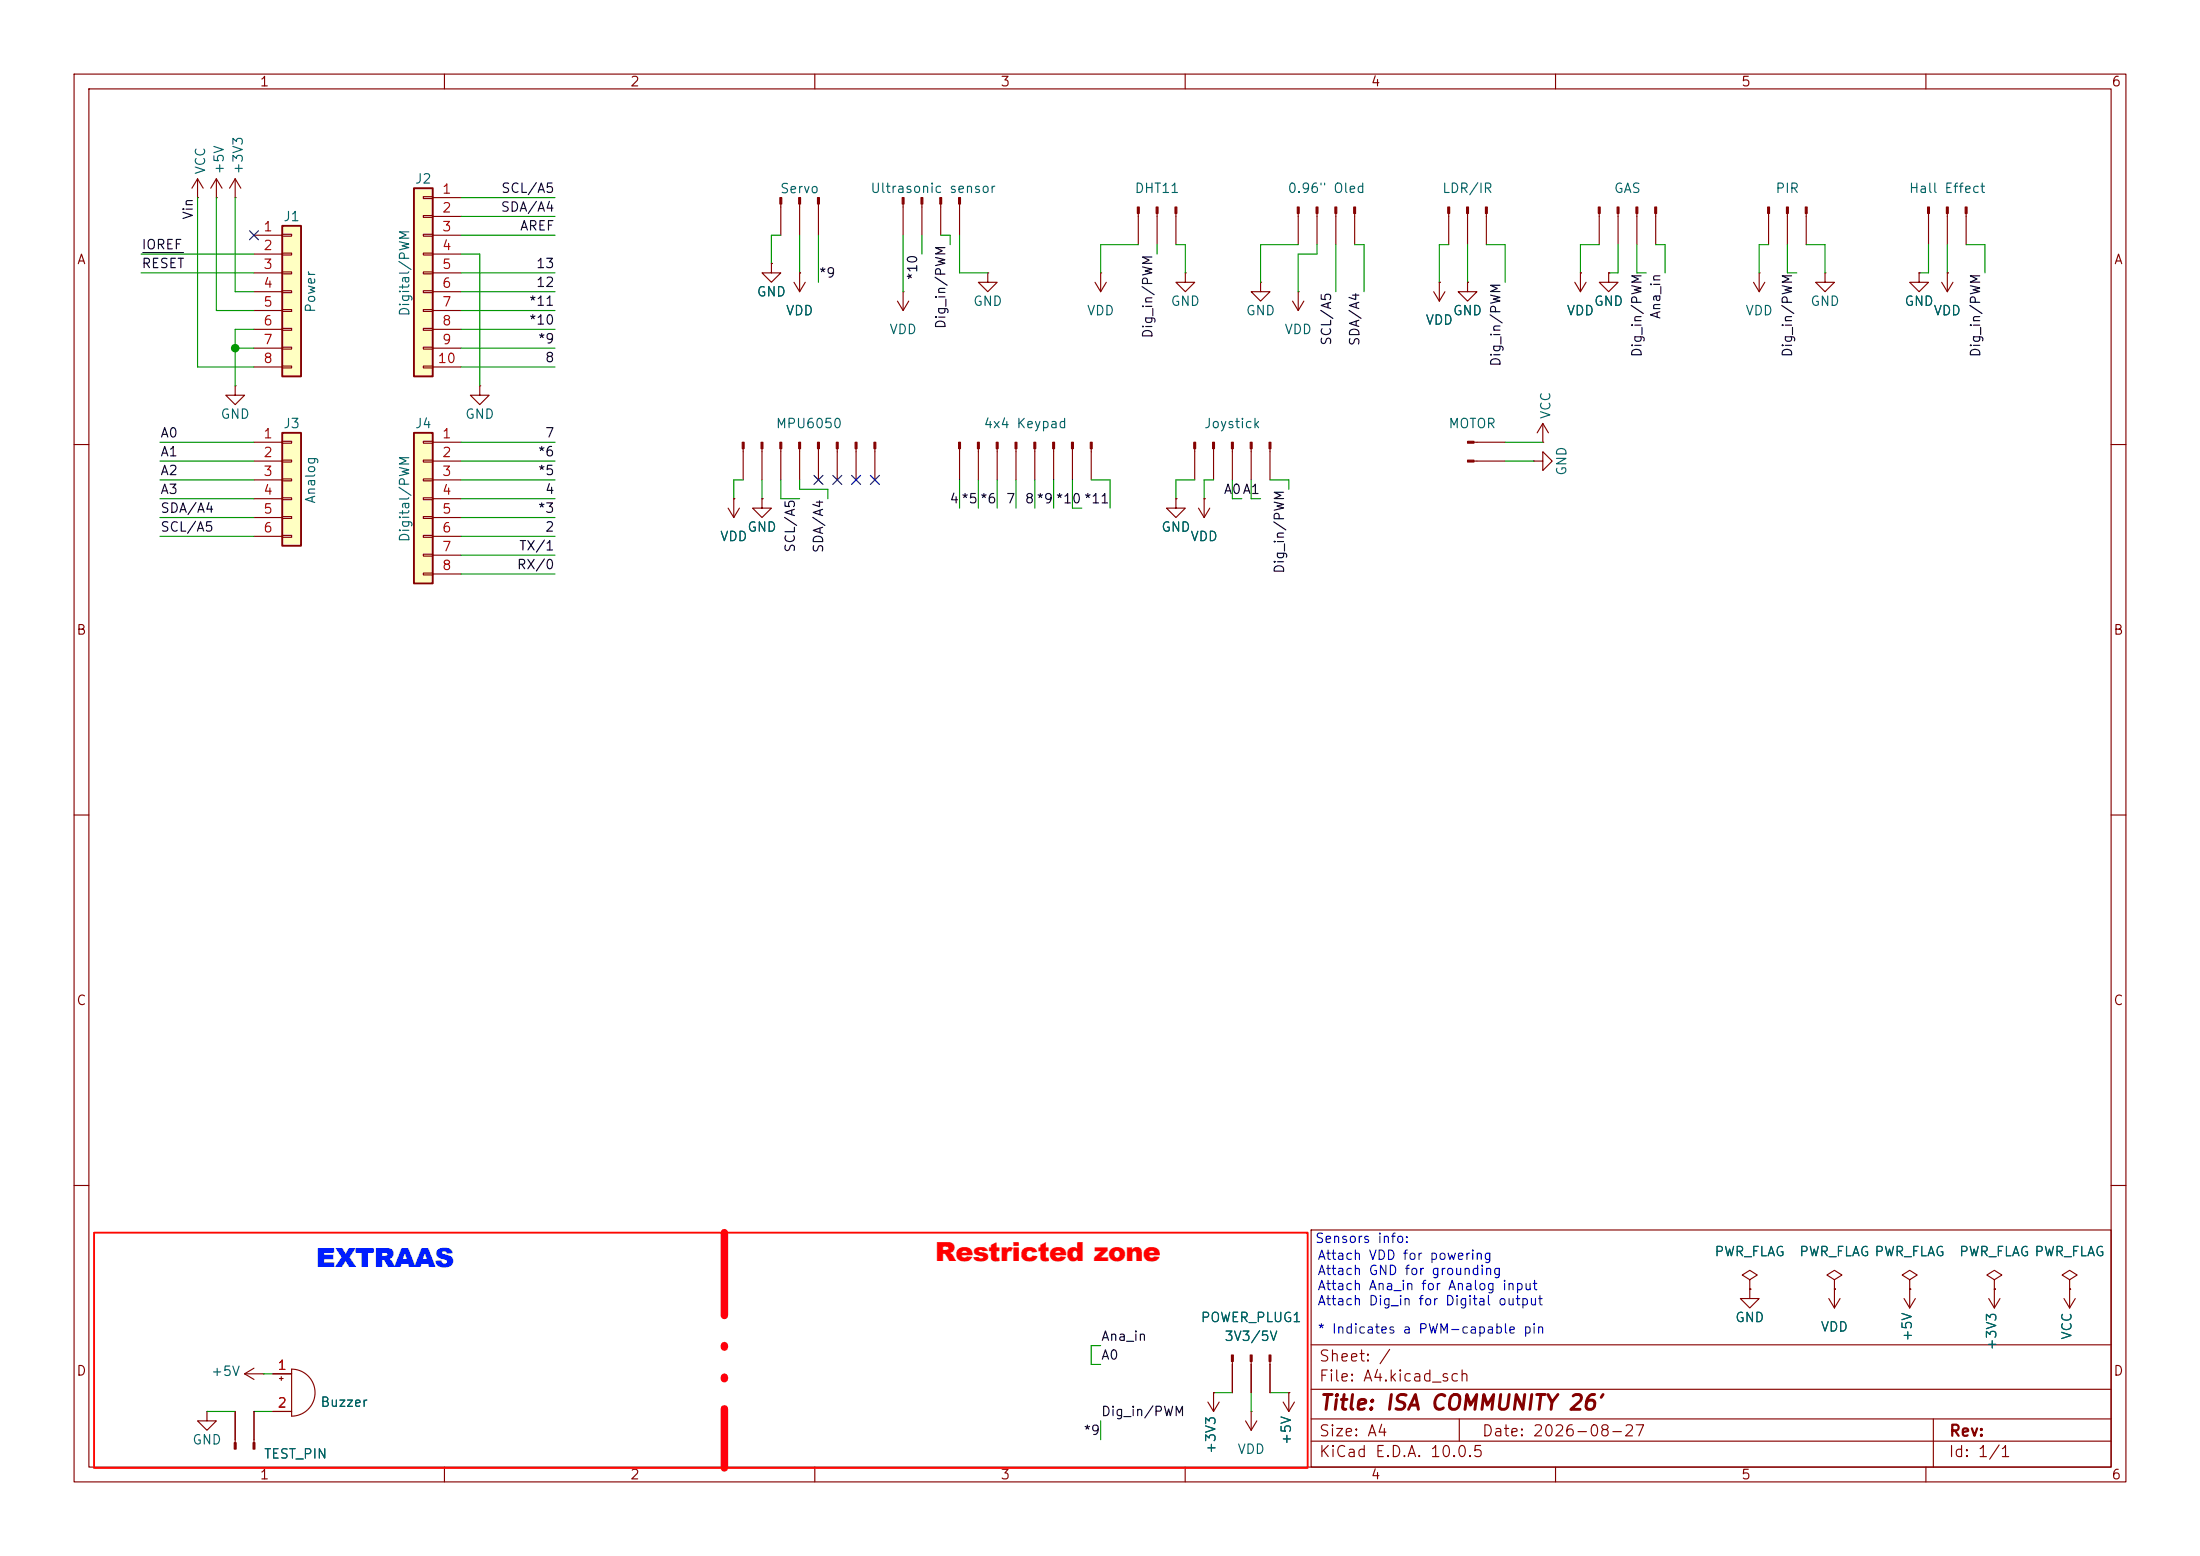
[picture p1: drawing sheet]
<svg xmlns="http://www.w3.org/2000/svg" width="297mm" height="210mm" viewBox="0 0 297 210" stroke-linecap="round" stroke-linejoin="round" font-family="sans-serif">
<g fill="none" stroke="#840000" stroke-width=".15">
<path d="M10 10h277v190h-277zM12 12h273v186h-273zM60 10v2M110 10v2M160 10v2M210 10v2M260 10v2M31.7 26.7h.1M31.7 24.1v2.6M31.7 24.1l-.7 1.3M31.7 24.1l.8 1.3M153.7 28.8v4.2"/>
<path d="M156.2 28.8v4.2M158.7 28.8v4.2M160 36.8v1.3h1.3l-1.3 1.3-1.3-1.3h1.3M160 36.8h.1M170.2 38.1v1.3h1.2l-1.2 1.2-1.3-1.2h1.3M170.2 38.1h.1M175.3 39.4h.1M175.3 28.8v4.2M175.3 39.4v2.5M177.8 28.8v4.2M180.3 28.8v4.2M182.9 28.8v4.2"/>
<path d="M193.5 39.4l.8 1.2M194.3 38.1h.1M194.3 38.1v2.5M195.1 39.4l-.8 1.2M195.6 28.8v4.2M198.1 38.1v1.3h1.3l-1.3 1.2-1.3-1.2h1.3M198.1 38.1h.1M198.1 28.8v4.2M200.7 28.8v4.2M212.6 38.1l.8 1.3M213.4 36.8h.1M213.4 36.8v2.6"/>
<path d="M214.1 38.1l-.7 1.3M215.9 28.8v4.2M217.2 36.8v1.3h1.2l-1.2 1.3-1.3-1.3h1.3M217.2 36.8h.1M218.4 28.8v4.2M221 28.8v4.2M223.5 28.8v4.2M31.7 52.1v1.2h1.3l-1.3 1.3-1.2-1.3h1.2M31.7 52.1h.1M174.5 40.6l.8 1.3M176 40.6l-.7 1.3M10 60h2"/>
<path d="M100.3 60.6v4.2M102.9 67.3v1.3h1.2l-1.2 1.3-1.3-1.3h1.3M102.9 67.3h.1M102.9 60.6v4.2M105.4 60.6v4.2M107.9 60.6v4.2M110.5 60.6v4.2M113 60.6v4.2M115.6 60.6v4.2M118.1 60.6v4.2M285 60h2M10 110h2"/>
<path d="M285 110h2M10 160h2M177 166h108v32h-108zM236.2 172.7l1-.6-1-.6-1 .6 1 .6v1.3M236.2 174h.1M246.9 175.3l.7 1.2M247.6 172.7l1.1-.6-1.1-.6-1 .6 1 .6v1.3M247.6 174h.1M247.6 174v2.5M248.4 175.3l-.8 1.2M257 175.3l.8 1.2M257.8 172.7l1-.6-1-.6-1 .6 1 .6v1.3"/>
<path d="M257.8 174h.1M257.8 174v2.5M258.6 175.3l-.8 1.2M268.5 175.3l.7 1.2M269.2 174h.1M269.2 172.7l1.1-.6-1.1-.6-1 .6 1 .6v1.3M269.2 174v2.5M270 175.3l-.8 1.2M278.6 175.3l.8 1.2M279.4 174h.1M279.4 172.7l1-.6-1-.6-1 .6 1 .6v1.3M279.4 174v2.5"/>
<path d="M280.2 175.3l-.8 1.2M285 160h2M27.9 190.5v1.3h1.3l-1.3 1.2-1.2-1.2h1.2M27.9 190.5h.1M31.7 190.5v4.2M33 185.4l1.3 .8M33 185.4h2.6M34.3 184.7l-1.3 .7M34.3 190.5v4.2M35.6 185.4h.1M36.8 185.4h2.6M36.8 190.5h2.6"/>
<path d="M37.7 186.1h.5M38 185.8v.5M39.4 184.8a3.2 3.2 0 0 1 3.1 3.2 3.2 3.2 0 0 1-3.1 3.1zM60 198v2M110 198v2M160 198v2M163.1 189.2l.7 1.3M163.8 188h.1M163.8 188v2.5M164.6 189.2l-.8 1.3M168.1 191.8l.8 1.2M168.9 190.5h.1"/>
<path d="M168.9 190.5v2.5M169.7 191.8l-.8 1.2M173.2 189.2l.8 1.3M174 188h.1M174 188v2.5M174.8 189.2l-.8 1.3M177 194.5h108M177 191.5h108M177 187.5h108M177 181.5h108M197 191.5v3M210 198v2"/>
<path d="M260 198v2M261 191.5v6.5"/>
</g>
<g fill="#840000" stroke="#840000" stroke-width=".15">
<path d="M118 59.7h.2v.9h-.2z"/>
<path d="M115.4 59.7h.3v.9h-.3z"/>
<path d="M112.9 59.7h.3v.9h-.3z"/>
<path d="M110.4 59.7h.2v.9h-.2z"/>
<path d="M107.8 59.7h.3v.9h-.3z"/>
<path d="M105.3 59.7h.2v.9h-.2z"/>
<path d="M102.7 59.7h.3v.9h-.3z"/>
<path d="M100.2 59.7h.3v.9h-.3z"/>
<path d="M31.6 194.7h.3v.9h-.3z"/>
<path d="M34.2 194.7h.2v.9h-.2z"/>
<path d="M200.5 27.9h.3v.9h-.3z"/>
<path d="M198 27.9h.2v.9h-.2z"/>
<path d="M195.5 27.9h.2v.9h-.2z"/>
<path d="M182.8 27.9h.2v.9h-.2z"/>
<path d="M180.2 27.9h.3v.9h-.3z"/>
<path d="M177.7 27.9h.2v.9h-.2z"/>
<path d="M175.1 27.9h.3v.9h-.3z"/>
<path d="M158.6 27.9h.3v.9h-.3z"/>
<path d="M156.1 27.9h.2v.9h-.2z"/>
<path d="M153.5 27.9h.3v.9h-.3z"/>
<path d="M223.4 27.9h.2v.9h-.2z"/>
<path d="M220.9 27.9h.2v.9h-.2z"/>
<path d="M218.3 27.9h.3v.9h-.3z"/>
<path d="M215.8 27.9h.2v.9h-.2z"/>
</g>
<path d="M38.1 58.4h2.5v15.3h-2.5z" fill="#ffffc2"/>
<path d="M38.1 58.4h2.5v15.3h-2.5z" fill="none" stroke="#840000" stroke-width=".25"/>
<g fill="none" stroke="#840000" stroke-width=".15">
<path d="M34.3 59.7h3.8M38.1 59.6h1.3v.2h-1.3zM64.8 52.1v1.2h1.2l-1.2 1.3-1.3-1.3h1.3M64.8 52.1h.1M34.3 62.2h3.8M34.3 64.8h3.8M34.3 67.3h3.8M34.3 69.9h3.8M34.3 72.4h3.8M38.1 62.1h1.3v.3h-1.3zM38.1 64.6h1.3v.3h-1.3zM38.1 67.2h1.3v.2h-1.3z"/>
<path d="M38.1 69.7h1.3v.3h-1.3zM38.1 72.3h1.3v.2h-1.3zM236.2 174v1.3h1.3l-1.3 1.2-1.3-1.2h1.3M236.2 174h.1M166.4 183.7v4.3M168.9 183.7v4.3M171.4 183.7v4.3"/>
</g>
<g fill="#840000" stroke="#840000" stroke-width=".15">
<path d="M171.3 182.9h.3v.8h-.3z"/>
<path d="M168.8 182.9h.2v.8h-.2z"/>
<path d="M166.2 182.9h.3v.8h-.3z"/>
</g>
<path d="M55.9 58.4h2.5v20.3h-2.5z" fill="#ffffc2"/>
<path d="M55.9 58.4h2.5v20.3h-2.5z" fill="none" stroke="#840000" stroke-width=".25"/>
<g fill="none" stroke="#840000" stroke-width=".15">
<path d="M246.4 36.8v1.3h1.2l-1.2 1.3-1.3-1.3h1.3M246.4 36.8h.1M260.3 28.8v4.2M262.9 28.8v4.2M265.4 28.8v4.2M57.1 59.6h1.3v.2h-1.3zM58.4 59.7h3.8M57.1 62.1h1.3v.3h-1.3zM57.1 64.6h1.3v.3h-1.3zM57.1 67.2h1.3v.2h-1.3zM57.1 69.7h1.3v.3h-1.3zM57.1 72.3h1.3v.2h-1.3z"/>
<path d="M57.1 74.8h1.3v.3h-1.3zM57.1 77.3h1.3v.3h-1.3zM58.4 62.2h3.8M58.4 64.8h3.8M58.4 67.3h3.8M58.4 69.9h3.8M58.4 72.4h3.8M58.4 74.9h3.8M58.4 77.5h3.8"/>
</g>
<g fill="#840000" stroke="#840000" stroke-width=".15">
<path d="M265.3 27.9h.3v.9h-.3z"/>
<path d="M262.8 27.9h.2v.9h-.2z"/>
<path d="M260.2 27.9h.3v.9h-.3z"/>
</g>
<path d="M55.9 25.4h2.5v25.4h-2.5z" fill="#ffffc2"/>
<path d="M55.9 25.4h2.5v25.4h-2.5z" fill="none" stroke="#840000" stroke-width=".25"/>
<g fill="none" stroke="#840000" stroke-width=".15">
<path d="M57.1 26.5h1.3v.3h-1.3zM57.1 29.1h1.3v.2h-1.3zM57.1 31.6h1.3v.3h-1.3zM57.1 34.2h1.3v.2h-1.3zM57.1 36.7h1.3v.3h-1.3zM57.1 39.2h1.3v.3h-1.3zM58.4 26.7h3.8M58.4 29.2h3.8M58.4 31.8h3.8M58.4 34.3h3.8M58.4 36.8h3.8M58.4 39.4h3.8"/>
<path d="M104.1 35.6v1.2h1.3l-1.3 1.3-1.2-1.3h1.2M104.1 35.6h.1M105.4 27.5v4.3M107.2 38.1l.7 1.3M107.9 36.8h.1M107.9 27.5v4.3M107.9 36.8v2.6M108.7 38.1l-.8 1.3M110.5 27.5v4.3M121.9 27.5v4.3M124.5 27.5v4.3M127 27.5v4.3"/>
<path d="M129.5 27.5v4.3M133.3 36.8v1.3h1.3l-1.3 1.3-1.2-1.3h1.2M133.3 36.8h.1M147.8 38.1l.8 1.3M148.6 36.8h.1M148.6 36.8v2.6M149.4 38.1l-.8 1.3M236.7 38.1l.8 1.3M237.5 36.8h.1M237.5 36.8v2.6M238.3 38.1l-.8 1.3M238.8 28.8v4.2"/>
<path d="M241.3 28.8v4.2M243.8 28.8v4.2M259.1 36.8v1.3h1.2l-1.2 1.3-1.3-1.3h1.3M259.1 36.8h.1M262.1 38.1l.8 1.3M262.9 36.8h.1M262.9 36.8v2.6M263.7 38.1l-.8 1.3M57.1 41.8h1.3v.2h-1.3zM57.1 44.3h1.3v.3h-1.3zM57.1 46.9h1.3v.2h-1.3zM57.1 49.4h1.3v.3h-1.3z"/>
<path d="M58.4 41.9h3.8M58.4 44.5h3.8M58.4 47h3.8M58.4 49.5h3.8M129.5 60.6v4.2M132.1 60.6v4.2M134.6 60.6v4.2M137.2 60.6v4.2M139.7 60.6v4.2M142.2 60.6v4.2M144.8 60.6v4.2M147.3 60.6v4.2"/>
<path d="M158.7 67.3v1.3h1.3l-1.3 1.3-1.2-1.3h1.2M158.7 67.3h.1M161.3 60.6v4.2M161.8 68.6l.8 1.3M162.6 67.3h.1M162.6 67.3v2.6M163.3 68.6l-.7 1.3M163.8 60.6v4.2M166.4 60.6v4.2M168.9 60.6v4.2M171.4 60.6v4.2M207 62.2h1.3v-1.2l1.2 1.2-1.2 1.3v-1.3"/>
<path d="M207 62.2h.1"/>
</g>
<g fill="#840000" stroke="#840000" stroke-width=".15">
<path d="M243.7 27.9h.3v.9h-.3z"/>
<path d="M241.2 27.9h.2v.9h-.2z"/>
<path d="M238.6 27.9h.3v.9h-.3z"/>
<path d="M129.4 26.7h.3v.8h-.3z"/>
<path d="M126.9 26.7h.2v.8h-.2z"/>
<path d="M124.3 26.7h.3v.8h-.3z"/>
<path d="M121.8 26.7h.2v.8h-.2z"/>
<path d="M110.4 26.7h.2v.8h-.2z"/>
<path d="M107.8 26.7h.3v.8h-.3z"/>
<path d="M105.3 26.7h.2v.8h-.2z"/>
<path d="M171.3 59.7h.3v.9h-.3z"/>
<path d="M168.8 59.7h.2v.9h-.2z"/>
<path d="M166.2 59.7h.3v.9h-.3z"/>
<path d="M163.7 59.7h.3v.9h-.3z"/>
<path d="M161.2 59.7h.2v.9h-.2z"/>
<path d="M147.2 59.7h.2v.9h-.2z"/>
<path d="M144.7 59.7h.2v.9h-.2z"/>
<path d="M142.1 59.7h.3v.9h-.3z"/>
<path d="M139.6 59.7h.2v.9h-.2z"/>
<path d="M137 59.7h.3v.9h-.3z"/>
<path d="M134.5 59.7h.2v.9h-.2z"/>
<path d="M132 59.7h.2v.9h-.2z"/>
<path d="M129.4 59.7h.3v.9h-.3z"/>
</g>
<path d="M38.1 30.5h2.5v20.3h-2.5z" fill="#ffffc2"/>
<path d="M38.1 30.5h2.5v20.3h-2.5z" fill="none" stroke="#840000" stroke-width=".25"/>
<g fill="none" stroke="#840000" stroke-width=".15">
<path d="M26.7 26.7h.1M26.7 24.1l-.8 1.3M26.7 24.1l.7 1.3M26.7 24.1v2.6M29.2 26.7h.1M29.2 24.1l-.8 1.3M29.2 24.1l.8 1.3M29.2 24.1v2.6M34.3 31.8h3.8M34.3 34.3h3.8M34.3 36.8h3.8M34.3 39.4h3.8"/>
<path d="M38.1 31.6h1.3v.3h-1.3zM38.1 34.2h1.3v.2h-1.3zM38.1 36.7h1.3v.3h-1.3zM38.1 39.2h1.3v.3h-1.3zM104.1 35.6h.1M107.9 36.8h.1M121.9 39.4h.1M121.9 39.4v2.5M194.3 38.1h.1M198.1 38.1h.1M213.4 36.8h.1M217.2 36.8h.1"/>
<path d="M259.1 36.8h.1M262.9 36.8h.1M34.3 41.9h3.8M34.3 44.5h3.8M34.3 47h3.8M34.3 49.5h3.8M38.1 41.8h1.3v.2h-1.3zM38.1 44.3h1.3v.3h-1.3zM38.1 46.9h1.3v.2h-1.3zM38.1 49.4h1.3v.3h-1.3zM121.2 40.6l.7 1.3M122.7 40.6l-.8 1.3"/>
<path d="M199 59.7h4.2M208.3 59.7h.1M208.3 57.2l-.8 1.2M208.3 57.2l.7 1.2M208.3 57.2v2.5M98.3 68.6l.8 1.3M99.1 67.3h.1M99.1 67.3v2.6M99.8 68.6l-.7 1.3M102.9 67.3h.1M158.7 67.3h.1M162.6 67.3h.1"/>
<path d="M199 62.2h4.2M236.2 174h.1M247.6 174h.1M257.8 174h.1M269.2 174h.1M279.4 174h.1M31.7 190.5v3.8M34.3 190.5v3.8M36.8 185.4h2.6M36.8 190.5h2.6M163.8 188h.1M166.4 184.2v3.8"/>
<path d="M168.9 184.2v3.8M171.4 184.2v3.8M174 188h.1"/>
</g>
<g fill="#840000" stroke="#840000" stroke-width=".15">
<path d="M198.1 59.6h.9v.2h-.9z"/>
<path d="M198.1 62.1h.9v.3h-.9z"/>
</g>
<path d="M19.3 34.1h5.5" fill="none" stroke="#0f0f0f" stroke-width=".15"/>
<path d="M97.8 166.4v31.7" fill="none" stroke="#ff000d" stroke-width="1" stroke-dasharray="11.2 4.1 .2 4.1 .2 4.1"/>
<g fill="none" stroke="#009600" stroke-width=".15">
<path d="M19 34.3h15.3M19 36.8h15.3M26.7 26.7v22.8h7.6M29.2 26.7v15.2h5.1M31.7 26.7v12.7h2.6M62.2 34.3h2.6v17.8M62.2 36.8h12.7M62.2 26.7h12.7M62.2 29.2h12.7M62.2 31.8h12.7M62.2 39.4h12.7M105.4 31.8h-1.3v3.8"/>
<path d="M107.9 31.8v5M110.5 31.8v6.3M121.9 31.8v7.6M124.5 31.8v2.5M127 31.8h1.3v1.2M129.5 31.8v5h3.8M153.7 33h-5.1v3.8M156.2 33v1.3M158.7 33h1.3v3.8M175.3 33h-5.1v5.1M177.8 33v1.3h-2.5v5.1M180.3 33v6.4"/>
<path d="M182.9 33h1.2v6.4M195.6 33h-1.3v5.1M198.1 33v5.1M200.7 33h2.5v5.1M215.9 33h-2.5v3.8M218.4 33v3.8h-1.2M221 33v3.8h1.2M223.5 33h1.3v3.8M238.8 33h-1.3v3.8M241.3 33v3.8h1.3M243.8 33h2.6v3.8M260.3 33v3.8h-1.2"/>
<path d="M262.9 33v3.8M265.4 33h2.6v3.8M21.6 59.7h12.7M31.7 47h2.6M34.3 44.5h-2.6v7.6M62.2 59.7h12.7M62.2 44.5h12.7M62.2 47h12.7M62.2 41.9h12.7M62.2 49.5h12.7M203.2 59.7h5.1M21.6 64.8h12.7"/>
<path d="M21.6 67.3h12.7M21.6 69.9h12.7M21.6 62.2h12.7M21.6 72.4h12.7M62.2 64.8h12.7M62.2 67.3h12.7M62.2 69.9h12.7M62.2 62.2h12.7M62.2 77.5h12.7M62.2 72.4h12.7M62.2 74.9h12.7M100.3 64.8h-1.2v2.5"/>
<path d="M102.9 64.8v2.5M105.4 64.8v2.5h2.5M107.9 64.8v1.2h3.9v1.3M129.5 64.8v3.8M132.1 64.8v3.8M134.6 64.8v3.8M137.2 64.8v3.8M139.7 64.8v3.8M142.2 64.8v3.8M144.8 64.8v3.8h1.2M147.3 64.8h2.6v3.8M161.3 64.8h-2.6v2.5"/>
<path d="M163.8 64.8h-1.2v2.5M166.4 64.8v2.5h1.2M168.9 64.8v2.5h1.3M171.4 64.8h2.6v1.2M203.2 62.2h3.8M27.9 190.5h3.8M34.3 190.5h2.5M35.6 185.4h1.2M148.6 181.6h-1.3v2.6h1.3M148.6 191.8v2.5M163.8 188h2.6M168.9 188v2.5"/>
<path d="M171.4 188h2.6"/>
</g>
<path d="M33.7 31.1l1.2 1.3M34.9 31.1l-1.2 1.3M109.9 64.2l1.2 1.2M111.1 64.2l-1.2 1.2M112.4 64.2l1.2 1.2M113.6 64.2l-1.2 1.2M115 64.2l1.2 1.2M116.2 64.2l-1.2 1.2M117.5 64.2l1.2 1.2M118.7 64.2l-1.2 1.2" fill="none" stroke="#000084" stroke-width=".15"/>
<path d="M12.7 166.4h163.8v31.7h-163.8z" fill="none" stroke="#ff0700" stroke-width=".25"/>
<circle cx="31.8" cy="47" r=".51" fill="#009600" stroke="#009600" stroke-width=".14"/>
<text font-size="3.5" fill="#001eff" x="42.7" y="171">EXTRAAS</text>
<text font-size="3.5" fill="#f00" x="126.2" y="170.2">Restricted zone</text>
<text font-size="2" fill="#840000" x="178" y="190.8">Title: ISA COMMUNITY 26'</text>
<g font-size="1.5" fill="#840000">
<text x="178" y="184.1">Sheet: /</text>
<text x="178" y="186.8">File: A4.kicad_sch</text>
<text x="178" y="197">KiCad E.D.A. 10.0.5</text>
<text x="178" y="194.2">Size: A4</text>
<text x="200" y="194.2">Date: 2026-08-27</text>
<text x="263" y="197">Id: 1/1</text>
<text x="263" y="194.2">Rev:</text>
</g>
<g font-size="1.3" fill="#840000">
<text x="35" y="12">1</text>
<text x="85" y="12">2</text>
<text x="135" y="12">3</text>
<text x="185" y="12">4</text>
<text x="235" y="12">5</text>
<text x="285" y="12">6</text>
<text x="10.3" y="36">A</text>
<text x="285.3" y="36">A</text>
<text x="10.2" y="86">B</text>
<text x="285.2" y="86">B</text>
<text x="10.2" y="136">C</text>
<text x="285.2" y="136">C</text>
<text x="10.2" y="186">D</text>
<text x="285.2" y="186">D</text>
<text x="35" y="200">1</text>
<text x="85" y="200">2</text>
<text x="135" y="200">3</text>
<text x="185" y="200">4</text>
<text x="235" y="200">5</text>
<text x="285" y="200">6</text>
</g>
<g font-size="1.3" fill="#006464">
<text x="28" y="23.6" transform="rotate(-90 28 23.6)">VCC</text>
<text x="30.5" y="23.6" transform="rotate(-90 30.5 23.6)">+5V</text>
<text x="33.1" y="23.6" transform="rotate(-90 33.1 23.6)">+3V3</text>
<text x="55.9" y="25.1">J2</text>
<text x="105.2" y="26.4">Servo</text>
<text x="117.4" y="26.4">Ultrasonic sensor</text>
<text x="153.1" y="26.4">DHT11</text>
<text x="173.7" y="26.4">0.96&quot; Oled</text>
<text x="194.6" y="26.4">LDR/IR</text>
<text x="217.8" y="26.4">GAS</text>
<text x="239.6" y="26.4">PIR</text>
<text x="257.6" y="26.4">Hall Effect</text>
<text x="38.2" y="30.2">J1</text>
<text x="102.1" y="40.3">GND</text>
<text x="131.3" y="41.6">GND</text>
<text x="158" y="41.6">GND</text>
<text x="215.1" y="41.6">GND</text>
<text x="244.3" y="41.6">GND</text>
<text x="257" y="41.6">GND</text>
<text x="42.9" y="42.3" transform="rotate(-90 42.9 42.3)">Power</text>
<text x="55.6" y="42.8" transform="rotate(-90 55.6 42.8)">Digital/PWM</text>
<text x="106" y="42.9">VDD</text>
<text x="120" y="45.4">VDD</text>
<text x="146.6" y="42.9">VDD</text>
<text x="168.1" y="42.9">GND</text>
<text x="173.3" y="45.4">VDD</text>
<text x="192.4" y="44.1">VDD</text>
<text x="196.1" y="42.9">GND</text>
<text x="211.4" y="42.9">VDD</text>
<text x="235.5" y="42.9">VDD</text>
<text x="260.9" y="42.9">VDD</text>
<text x="29.7" y="56.8">GND</text>
<text x="38.2" y="58.1">J3</text>
<text x="55.9" y="58.1">J4</text>
<text x="62.7" y="56.8">GND</text>
<text x="104.6" y="58.1">MPU6050</text>
<text x="132.7" y="58.1">4x4 Keypad</text>
<text x="162.5" y="58.1">Joystick</text>
<text x="195.5" y="58.1">MOTOR</text>
<text x="209.6" y="56.7" transform="rotate(-90 209.6 56.7)">VCC</text>
<text x="211.8" y="64.3" transform="rotate(-90 211.8 64.3)">GND</text>
<text x="42.9" y="68.1" transform="rotate(-90 42.9 68.1)">Analog</text>
<text x="55.6" y="73.3" transform="rotate(-90 55.6 73.3)">Digital/PWM</text>
<text x="97.1" y="73.4">VDD</text>
<text x="100.8" y="72.1">GND</text>
<text x="156.7" y="72.1">GND</text>
<text x="160.6" y="73.4">VDD</text>
<text x="231.4" y="169.9">PWR_FLAG</text>
<text x="242.8" y="169.9">PWR_FLAG PWR_FLAG</text>
<text x="264.4" y="169.9">PWR_FLAG PWR_FLAG</text>
<text x="162" y="178.8">POWER_PLUG1</text>
<text x="234.2" y="178.8">GND</text>
<text x="165.2" y="181.3">3V3/5V</text>
<text x="245.7" y="180">VDD</text>
<text x="258.4" y="181.1" transform="rotate(-90 258.4 181.1)">+5V</text>
<text x="269.8" y="182.4" transform="rotate(-90 269.8 182.4)">+3V3</text>
<text x="280" y="180.9" transform="rotate(-90 280 180.9)">VCC</text>
<text x="28.4" y="186">+5V</text>
<text x="43.2" y="190.2">Buzzer</text>
<text x="25.9" y="195.3">GND</text>
<text x="35.5" y="197.2">TEST_PIN</text>
<text x="164.4" y="196.3" transform="rotate(-90 164.4 196.3)">+3V3</text>
<text x="167" y="196.5">VDD</text>
<text x="174.6" y="195.1" transform="rotate(-90 174.6 195.1)">+5V</text>
</g>
<g font-size="1.3" fill="#0f0f0f">
<text x="26.4" y="29.7" transform="rotate(-90 26.4 29.7)">Vin</text>
<text x="67.5" y="28.9">SDA/A4</text>
<text x="67.6" y="26.4">SCL/A5</text>
<text x="19" y="34">IOREF</text>
<text x="70.1" y="31.4">AREF</text>
<text x="19" y="36.5">RESET</text>
<text x="71.3" y="41.6">*11</text>
<text x="72.3" y="39.1">12</text>
<text x="72.3" y="36.5">13</text>
<text x="110.5" y="37.8">*9</text>
<text x="124.1" y="37.9" transform="rotate(-90 124.1 37.9)">*10</text>
<text x="71.3" y="44.1">*10</text>
<text x="72.5" y="46.7">*9</text>
<text x="128" y="44.5" transform="rotate(-90 128 44.5)">Dig_in/PWM</text>
<text x="155.9" y="45.8" transform="rotate(-90 155.9 45.8)">Dig_in/PWM</text>
<text x="180" y="46.7" transform="rotate(-90 180 46.7)">SCL/A5</text>
<text x="183.8" y="46.8" transform="rotate(-90 183.8 46.8)">SDA/A4</text>
<text x="224.5" y="43.2" transform="rotate(-90 224.5 43.2)">Ana_in</text>
<text x="73.5" y="49.2">8</text>
<text x="202.9" y="49.6" transform="rotate(-90 202.9 49.6)">Dig_in/PWM</text>
<text x="221.9" y="48.3" transform="rotate(-90 221.9 48.3)">Dig_in/PWM</text>
<text x="242.3" y="48.3" transform="rotate(-90 242.3 48.3)">Dig_in/PWM</text>
<text x="267.7" y="48.3" transform="rotate(-90 267.7 48.3)">Dig_in/PWM</text>
<text x="21.6" y="59.4">A0</text>
<text x="73.5" y="59.4">7</text>
<text x="21.6" y="61.9">A1</text>
<text x="21.6" y="64.5">A2</text>
<text x="72.5" y="61.9">*6</text>
<text x="72.5" y="64.5">*5</text>
<text x="21.6" y="69.5">SDA/A4</text>
<text x="21.6" y="67">A3</text>
<text x="72.5" y="69.5">*3</text>
<text x="73.5" y="67">4</text>
<text x="128.1" y="68.3">4</text>
<text x="129.7" y="68.3">*5</text>
<text x="132.2" y="68.3">*6</text>
<text x="135.7" y="68.3">7</text>
<text x="138.3" y="68.3">8</text>
<text x="139.8" y="68.3">*9</text>
<text x="142.4" y="68.3">*10 *11</text>
<text x="165.1" y="67">A0A1</text>
<text x="21.6" y="72.1">SCL/A5</text>
<text x="69.7" y="77.2">RX/0</text>
<text x="70" y="74.6">TX/1</text>
<text x="73.5" y="72.1">2</text>
<text x="107.6" y="74.7" transform="rotate(-90 107.6 74.7)">SCL/A5</text>
<text x="111.4" y="74.7" transform="rotate(-90 111.4 74.7)">SDA/A4</text>
<text x="173.7" y="77.5" transform="rotate(-90 173.7 77.5)">Dig_in/PWM</text>
<text x="148.6" y="183.8">A0</text>
<text x="148.6" y="181.3">Ana_in</text>
<text x="148.6" y="191.5">Dig_in/PWM</text>
<text x="146.2" y="194">*9</text>
</g>
<g font-size="1.3" fill="#a90000">
<text x="59.6" y="26.5">1</text>
<text x="59.6" y="29">2</text>
<text x="35.5" y="31.5">1</text>
<text x="35.5" y="34.1">2</text>
<text x="59.6" y="31.5">3</text>
<text x="59.6" y="34.1">4</text>
<text x="35.5" y="36.6">3</text>
<text x="35.5" y="39.2">4</text>
<text x="35.5" y="41.7">5</text>
<text x="59.6" y="36.6">5</text>
<text x="59.6" y="39.2">6</text>
<text x="59.6" y="41.7">7</text>
<text x="35.5" y="44.2">6</text>
<text x="35.5" y="46.8">7</text>
<text x="59.6" y="44.2">8</text>
<text x="59.6" y="46.8">9</text>
<text x="35.5" y="49.3">8</text>
<text x="59" y="49.3">10</text>
<text x="35.5" y="59.5">1</text>
<text x="59.6" y="59.5">1</text>
<text x="35.5" y="62">2</text>
<text x="35.5" y="64.6">3</text>
<text x="59.6" y="62">2</text>
<text x="59.6" y="64.6">3</text>
<text x="35.5" y="67.1">4</text>
<text x="35.5" y="69.6">5</text>
<text x="59.6" y="67.1">4</text>
<text x="59.6" y="69.6">5</text>
<text x="35.5" y="72.2">6</text>
<text x="59.6" y="72.2">6</text>
<text x="59.6" y="74.7">7</text>
<text x="59.6" y="77.3">8</text>
<text x="37.4" y="185.2">1</text>
<text x="37.4" y="190.3">2</text>
</g>
<g font-size="1.3" fill="#0000c2">
<text x="177.4" y="168.1">Sensors info:</text>
<text x="177.8" y="170.4">Attach VDD for powering</text>
<text x="177.8" y="172.4">Attach GND for grounding</text>
<text x="177.8" y="174.5">Attach Ana_in for Analog input</text>
<text x="177.8" y="176.5">Attach Dig_in for Digital output</text>
<text x="177.8" y="180.3">* Indicates a PWM-capable pin</text>
</g>
</svg>
